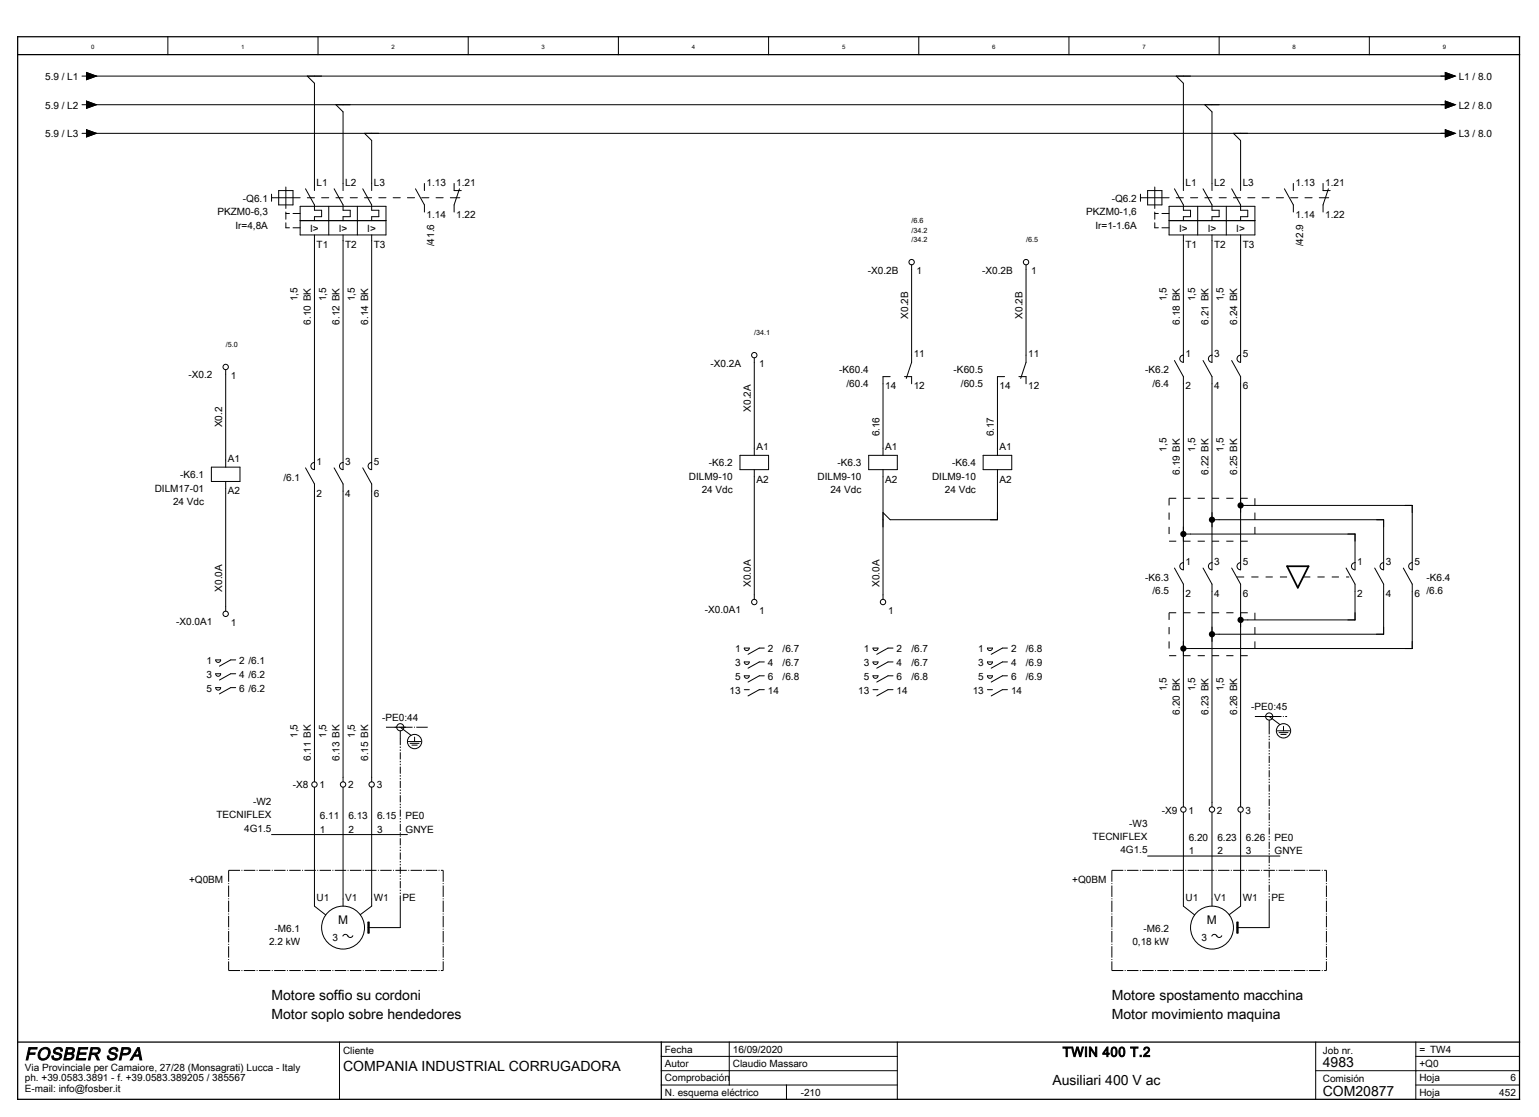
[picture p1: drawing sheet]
<svg xmlns="http://www.w3.org/2000/svg" width="430mm" height="312mm" viewBox="0 0 430 312" stroke-linecap="round" stroke-linejoin="round" font-family="sans-serif">
<g fill="none" stroke="#000" stroke-width=".28">
<path d="M46.9 10.3v5M88.9 10.3v5M130.9 10.3v5M172.9 10.3v5M214.9 10.3v5M256.9 10.3v5M298.9 10.3v5M340.9 10.3v5M382.9 10.3v5M22.9 29.3h1.3M22.9 21.3h1.3M22.9 37.3h1.3"/>
<path d="M24.2 28.3l2.7 1-2.7 1zM24.2 20.3l2.7 1-2.7 1zM24.2 36.3l2.7 1-2.7 1zM24.9 29.3h380M24.9 21.3h380M24.9 37.3h380M85.9 21.3l2 2v30M93.9 29.3l2 2v22M101.9 37.3l2 2v14M328.9 21.3l2 2v30M336.9 29.3l2 2v22M344.9 37.3l2 2v14"/>
<path d="M404.2 28.3l2.7 1-2.7 1zM404.2 20.3l2.7 1-2.7 1zM404.2 36.3l2.7 1-2.7 1zM75.9 55.3h8M75.9 54.3v2M77.9 53.3h4v4h-4zM79.9 52.3v6M79.9 59.3v2M79.9 59.7h1M81.9 59.7h2M83.9 57.7h24v8h-24zM85.4 52.8l2.5 4.5v1.5h2v1.8h-2v1.1"/>
<path d="M85.9 55.3h2M89.9 55.3h2M91.9 57.7v8M93.4 52.8l2.5 4.5v1.5h2v1.8h-2v1.1M93.9 55.3h2M97.9 55.3h2M99.9 57.7v8M101.4 52.8l2.5 4.5v1.5h2v1.8h-2v1.1M101.9 55.3h2M105.9 55.3h2M109.9 55.3h2M113.9 55.3h2"/>
<path d="M116.2 52.8l2.5 4.5v2M117.9 55.3h2M118.7 51.3v2M121.9 55.3h2M125.9 55.3h2.7M127 51.3v2h2M127 57.3v2M128.5 52.8l-1.5 4.5M318.9 55.3h8M318.9 54.3v2M320.9 53.3h4v4h-4zM322.9 59.7h1"/>
<path d="M322.9 52.3v6M322.9 59.3v2M324.9 59.7h2M326.9 57.7h24v8h-24zM328.4 52.8l2.5 4.5v1.5h2v1.8h-2v1.1M328.9 55.3h2M332.9 55.3h2M334.9 57.7v8M336.4 52.8l2.5 4.5v1.5h2v1.8h-2v1.1M336.9 55.3h2M340.9 55.3h2M342.9 57.7v8"/>
<path d="M344.4 52.8l2.5 4.5v1.5h2v1.8h-2v1.1M344.9 55.3h2M348.9 55.3h2M352.9 55.3h2M356.9 55.3h2M359.2 52.8l2.5 4.5v2M360.9 55.3h2M361.7 51.3v2M364.9 55.3h2M368.9 55.3h2.7M370 51.3v2h2M371.5 52.8l-1.5 4.5v2"/>
<path d="M79.9 62.3v1.4h1M81.9 63.7h2M83.9 61.7h24M87.9 65.7v65.6a1 1 0 0 1-1-1 1 1 0 0 1 1-1M95.9 65.7v65.6a1 1 0 0 1-1-1 1 1 0 0 1 1-1M103.9 65.7v65.6a1 1 0 0 1-1-1 1 1 0 0 1 1-1M254.9 74v27.3M286.9 74v27.3M322.9 62.3v1.4h1M324.9 63.7h2M326.9 61.7h24M330.9 65.7v35.6a1 1 0 0 1-1-1 1 1 0 0 1 1-1"/>
<path d="M338.9 65.7v35.6a1 1 0 0 1-1-1 1 1 0 0 1 1-1M346.9 65.7v35.6a1 1 0 0 1-1-1 1 1 0 0 1 1-1M63.1 103.3v27.3M210.9 100v27.3M248.9 105.3h-2v22M252.9 105.3h2v2M254.9 101.3l-1.5 4.5M280.9 105.3h-2v22M284.9 105.3h2v2M286.9 101.3l-1.5 4.5M328.4 100.8l2.5 4.5v54a1 1 0 0 1-1-1 1 1 0 0 1 1-1M336.4 100.8l2.5 4.5v54a1 1 0 0 1-1-1 1 1 0 0 1 1-1"/>
<path d="M344.4 100.8l2.5 4.5v54a1 1 0 0 1-1-1 1 1 0 0 1 1-1M59.1 130.6h8v4h-8zM63.1 134.6v36.2M85.4 130.8l2.5 4.5v83.2M93.4 130.8l2.5 4.5v83.2M101.4 130.8l2.5 4.5v83.2M206.9 127.3h8v4h-8zM210.9 131.3v36.2M242.9 127.3h8v4h-8zM246.9 131.3v36.2M274.9 127.3h8v4h-8zM278.9 131.3v14h-30l-2-2"/>
<path d="M328.4 158.8l2.5 4.5v62.2M330.9 149.3h48v10a1 1 0 0 1-1-1 1 1 0 0 1 1-1M336.4 158.8l2.5 4.5v62.2M338.9 145.3h48v14a1 1 0 0 1-1-1 1 1 0 0 1 1-1M344.4 158.8l2.5 4.5v62.2M346.9 141.3h48v18a1 1 0 0 1-1-1 1 1 0 0 1 1-1M376.4 158.8l2.5 4.5v10h-32M384.4 158.8l2.5 4.5M392.4 158.8l2.5 4.5v18h-64M386.9 165.3v12h-48M386.9 163.3v2M60.3 184.4h1.4a.7 .7 0 0 1-.7 .7 .7 .7 0 0 1-.7-.7z"/>
<path d="M60.3 188.3h1.4a.7 .7 0 0 1-.7 .7 .7 .7 0 0 1-.7-.7zM60.3 192.2h1.4a.7 .7 0 0 1-.7 .7 .7 .7 0 0 1-.7-.7zM65.9 184.4h-1.4l-3.1 1.8M65.9 188.3h-1.4l-3.1 1.8M65.9 192.2h-1.4l-3.1 1.7M208.1 181.1h1.4a.7 .7 0 0 1-.7 .7 .7 .7 0 0 1-.7-.7zM208.1 185h1.4a.7 .7 0 0 1-.7 .7 .7 .7 0 0 1-.7-.7zM208.1 188.9h1.4a.7 .7 0 0 1-.7 .7 .7 .7 0 0 1-.7-.7zM208.1 192.8h1.4M213.7 181.1h-1.4l-3.1 1.8M213.7 185h-1.4l-3.1 1.8M213.7 188.9h-1.4l-3.1 1.7"/>
<path d="M213.7 192.8h-1.4l-3.1 1.7M244.1 181.1h1.4a.7 .7 0 0 1-.7 .7 .7 .7 0 0 1-.7-.7zM244.1 185h1.4a.7 .7 0 0 1-.7 .7 .7 .7 0 0 1-.7-.7zM244.1 188.9h1.4a.7 .7 0 0 1-.7 .7 .7 .7 0 0 1-.7-.7zM244.1 192.8h1.4M249.7 181.1h-1.4l-3.1 1.8M249.7 185h-1.4l-3.1 1.8M249.7 188.9h-1.4l-3.1 1.7M249.7 192.8h-1.4l-3.1 1.7M276.1 181.1h1.4a.7 .7 0 0 1-.7 .7 .7 .7 0 0 1-.7-.7zM276.1 185h1.4a.7 .7 0 0 1-.7 .7 .7 .7 0 0 1-.7-.7zM276.1 188.9h1.4a.7 .7 0 0 1-.7 .7 .7 .7 0 0 1-.7-.7z"/>
<path d="M276.1 192.8h1.4M281.7 181.1h-1.4l-3.1 1.8M281.7 185h-1.4l-3.1 1.8M281.7 188.9h-1.4l-3.1 1.7M281.7 192.8h-1.4l-3.1 1.7M110.4 203.3h3M111.9 203.3l3 2.2M111.9 204.3v2M114.2 207.3h3.5M114.7 207.8h2.5M115.2 208.3h1.5M115.9 206v1.3"/>
<path d="M353.4 200.3h3M354.9 200.3l3 2.2M354.9 201.3v2M357.2 204.3h3.5M357.7 204.8h2.5M358.2 205.3h1.5M358.9 203v1.3M75.9 233.3h38M87.9 220v33.3l3.2 2.4M95.9 220v33.3M103.9 220v33.3l-3.2 2.4M320.9 239.3h37"/>
<path d="M330.9 227v26.3l3.2 2.4M338.9 227v26.3M346.9 227v26.3l-3.2 2.4M102.9 257.8h.3v3h-.3zM111.9 251.3v8h-9M345.9 257.8h.3v3h-.3zM354.9 251.3v8h-9M95.9 261.7l.4-.5a.75 .75 0 0 1 1 .5M97.3 261.5a.75 .75 0 0 0 .7 .5 .75 .75 0 0 0 .7-.5M338.9 261.7l.4-.5a.75 .75 0 0 1 1 .5M340.3 261.5a.75 .75 0 0 0 .7 .5 .75 .75 0 0 0 .7-.5M94.9 291.3v16"/>
<path d="M184.9 299.3h66M184.9 295.3h66M203.9 291.3v12M250.9 291.3v16M367.9 299.3h57M367.9 291.3v16M395.9 295.3h29M395.9 291.3v16M184.9 303.3h66M219.9 303.3v4M395.9 303.3h29"/>
<circle cx="254.9" cy="73.3" r=".75"/>
<circle cx="286.9" cy="73.3" r=".75"/>
<circle cx="210.9" cy="99.3" r=".75"/>
<circle cx="63.1" cy="102.6" r=".75"/>
<circle cx="63.1" cy="171.6" r=".75"/>
<circle cx="210.9" cy="168.3" r=".75"/>
<circle cx="246.9" cy="168.3" r=".75"/>
<circle cx="87.9" cy="219.3" r=".75"/>
<circle cx="95.9" cy="219.3" r=".75"/>
<circle cx="103.9" cy="219.3" r=".75"/>
<circle cx="111.9" cy="203.3" r="1"/>
<circle cx="115.9" cy="207.3" r="2"/>
<circle cx="354.9" cy="200.3" r="1"/>
<circle cx="358.9" cy="204.3" r="2"/>
<circle cx="330.9" cy="226.3" r=".75"/>
<circle cx="338.9" cy="226.3" r=".75"/>
<circle cx="346.9" cy="226.3" r=".75"/>
<circle cx="95.9" cy="259.3" r="6"/>
<circle cx="338.9" cy="259.3" r="6"/>
</g>
<path d="M4.9 15.3h420M4.9 10.3h420v297h-420zM4.9 291.3h420M184.9 291.3v16" fill="none" stroke="#000" stroke-width=".35"/>
<path d="M111.9 206.3v45M354.9 203.3v48" fill="none" stroke="#000" stroke-width=".28" stroke-dasharray="2 .4 .4 .4 .4 .4" stroke-linecap="butt"/>
<path d="M107.9 203.3h12M350.9 200.3h9M63.9 243.3h60M63.9 243.3v28M123.9 243.3v28M310.9 243.3h60M310.9 243.3v28M370.9 243.3v28M63.9 271.3h60M310.9 271.3h60" fill="none" stroke="#000" stroke-width=".28" stroke-dasharray="3.2 .4 .3 .4" stroke-linecap="butt"/>
<g fill="#000">
<circle cx="330.9" cy="149.3" r=".88"/>
<circle cx="338.9" cy="145.3" r=".88"/>
<circle cx="346.9" cy="141.3" r=".88"/>
<circle cx="338.9" cy="177.3" r=".88"/>
<circle cx="346.9" cy="173.3" r=".88"/>
<circle cx="330.9" cy="181.3" r=".88"/>
</g>
<path d="M359.9 158.3h6l-3 6z" fill="none" stroke="#000" stroke-width=".5"/>
<path d="M326.9 139.3h24M326.9 139.3v12M350.9 139.3v12M326.9 151.3h24M326.9 171.3h24M326.9 171.3v12M345.9 161.3h15.5M350.9 171.3v12M364.4 161.3h12.9M326.9 183.3h24" fill="none" stroke="#000" stroke-width=".28" stroke-dasharray="2 2" stroke-linecap="butt"/>
<path d="M24.2 28.3l2.7 1-2.7 1zM24.2 36.3l2.7 1-2.7 1zM24.2 20.3l2.7 1-2.7 1zM404.2 28.3l2.7 1-2.7 1zM404.2 36.3l2.7 1-2.7 1zM404.2 20.3l2.7 1-2.7 1zM102.9 257.8h.3v3h-.3zM345.9 257.8h.3v3h-.3z" fill="#000" stroke="#000" stroke-width=".28"/>
<text font-size="4.9" x="6.9" y="296.3">FOSBER SPA</text>
<g font-size="3.9">
<text x="75.9" y="279.5">Motore soffio su cordoni</text>
<text x="310.9" y="279.5">Motore spostamento macchina</text>
<text x="75.9" y="284.7">Motor soplo sobre hendedores</text>
<text x="310.9" y="284.7">Motor movimiento maquina</text>
<text x="95.9" y="299.5">COMPANIA INDUSTRIAL CORRUGADORA</text>
<text x="369.9" y="298.3">4983</text>
<text x="294.3" y="303.3">Ausiliari 400 V ac</text>
<text x="369.9" y="306.3">COM20877</text>
</g>
<text font-size="3.8" x="297.2" y="295.3">TWIN 400 T.2</text>
<g font-size="3.4">
<text x="94.5" y="258.4">M</text>
<text x="337.5" y="258.4">M</text>
</g>
<g font-size="2.8">
<text x="12.7" y="22.4">5.9 / L1</text>
<text x="407.9" y="22.4">L1 / 8.0</text>
<text x="12.7" y="30.4">5.9 / L2</text>
<text x="407.9" y="30.4">L2 / 8.0</text>
<text x="12.7" y="38.4">5.9 / L3</text>
<text x="407.9" y="38.4">L3 / 8.0</text>
<text x="88.5" y="51.9">L1</text>
<text x="96.5" y="51.9">L2</text>
<text x="104.5" y="51.9">L3</text>
<text x="119.3" y="51.9">1.13</text>
<text x="127.6" y="51.9">1.21</text>
<text x="331.5" y="51.9">L1</text>
<text x="339.5" y="51.9">L2</text>
<text x="347.5" y="51.9">L3</text>
<text x="362.3" y="51.9">1.13</text>
<text x="370.6" y="51.9">1.21</text>
<text x="67.9" y="56.4">-Q6.1</text>
<text x="310.9" y="56.4">-Q6.2</text>
<text x="60.8" y="60.1">PKZM0-6,3</text>
<text x="65.8" y="63.9">Ir=4,8A</text>
<text x="86.7" y="64.8">I&gt;</text>
<text x="94.7" y="64.8">I&gt;</text>
<text x="102.7" y="64.8">I&gt;</text>
<text x="119.3" y="60.9">1.14</text>
<text x="127.6" y="60.9">1.22</text>
<text x="303.8" y="60.1">PKZM0-1,6</text>
<text x="306.3" y="63.9">Ir=1-1.6A</text>
<text x="329.7" y="64.8">I&gt;</text>
<text x="337.7" y="64.8">I&gt;</text>
<text x="345.7" y="64.8">I&gt;</text>
<text x="362.3" y="60.9">1.14</text>
<text x="370.6" y="60.9">1.22</text>
<text x="88.5" y="69.3">T1</text>
<text x="96.5" y="69.3">T2</text>
<text x="104.5" y="69.3">T3</text>
<text x="121.5" y="68.8" transform="rotate(-90 121.5 68.8)">/41.6</text>
<text x="331.5" y="69.3">T1</text>
<text x="339.5" y="69.3">T2</text>
<text x="347.5" y="69.3">T3</text>
<text x="364.5" y="68.8" transform="rotate(-90 364.5 68.8)">/42.9</text>
<text x="242.7" y="76.5">-X0.2B</text>
<text x="256.3" y="76.7">1</text>
<text x="274.7" y="76.5">-X0.2B</text>
<text x="288.3" y="76.7">1</text>
<text x="83.2" y="84.3" transform="rotate(-90 83.2 84.3)">1,5</text>
<text x="91.2" y="84.3" transform="rotate(-90 91.2 84.3)">1,5</text>
<text x="99.2" y="84.3" transform="rotate(-90 99.2 84.3)">1,5</text>
<text x="253.9" y="89.1" transform="rotate(-90 253.9 89.1)">X0.2B</text>
<text x="285.9" y="89.1" transform="rotate(-90 285.9 89.1)">X0.2B</text>
<text x="326.2" y="84.3" transform="rotate(-90 326.2 84.3)">1,5</text>
<text x="334.2" y="84.3" transform="rotate(-90 334.2 84.3)">1,5</text>
<text x="342.2" y="84.3" transform="rotate(-90 342.2 84.3)">1,5</text>
<text x="86.9" y="90.7" transform="rotate(-90 86.9 90.7)">6.10 BK</text>
<text x="94.9" y="90.7" transform="rotate(-90 94.9 90.7)">6.12 BK</text>
<text x="102.9" y="90.7" transform="rotate(-90 102.9 90.7)">6.14 BK</text>
<text x="329.9" y="90.7" transform="rotate(-90 329.9 90.7)">6.18 BK</text>
<text x="337.9" y="90.7" transform="rotate(-90 337.9 90.7)">6.21 BK</text>
<text x="345.9" y="90.7" transform="rotate(-90 345.9 90.7)">6.24 BK</text>
<text x="255.5" y="99.9">11</text>
<text x="287.5" y="99.9">11</text>
<text x="331.5" y="99.9">1</text>
<text x="339.5" y="99.9">3</text>
<text x="347.5" y="99.9">5</text>
<text x="52.7" y="105.8">-X0.2</text>
<text x="64.5" y="106">1</text>
<text x="198.7" y="102.5">-X0.2A</text>
<text x="212.3" y="102.7">1</text>
<text x="234.7" y="104.4">-K60.4</text>
<text x="266.7" y="104.4">-K60.5</text>
<text x="320.3" y="104.4">-K6.2</text>
<text x="236.7" y="108.1">/60.4</text>
<text x="247.5" y="108.9">14</text>
<text x="255.5" y="108.9">12</text>
<text x="268.7" y="108.1">/60.5</text>
<text x="279.5" y="108.9">14</text>
<text x="287.5" y="108.9">12</text>
<text x="322.3" y="108.1">/6.4</text>
<text x="331.5" y="108.9">2</text>
<text x="339.5" y="108.9">4</text>
<text x="347.5" y="108.9">6</text>
<text x="62.1" y="119.5" transform="rotate(-90 62.1 119.5)">X0.2</text>
<text x="209.9" y="115.1" transform="rotate(-90 209.9 115.1)">X0.2A</text>
<text x="211.5" y="125.9">A1</text>
<text x="245.9" y="122" transform="rotate(-90 245.9 122)">6.16</text>
<text x="247.5" y="125.9">A1</text>
<text x="277.9" y="122" transform="rotate(-90 277.9 122)">6.17</text>
<text x="279.5" y="125.9">A1</text>
<text x="63.7" y="129.2">A1</text>
<text x="88.5" y="129.9">1</text>
<text x="96.5" y="129.9">3</text>
<text x="104.5" y="129.9">5</text>
<text x="198.3" y="130.4">-K6.2</text>
<text x="234.3" y="130.4">-K6.3</text>
<text x="266.3" y="130.4">-K6.4</text>
<text x="326.2" y="126.3" transform="rotate(-90 326.2 126.3)">1,5</text>
<text x="334.2" y="126.3" transform="rotate(-90 334.2 126.3)">1,5</text>
<text x="342.2" y="126.3" transform="rotate(-90 342.2 126.3)">1,5</text>
<text x="43.3" y="137.4">DILM17-01</text>
<text x="50.4" y="133.7">-K6.1</text>
<text x="79.3" y="134.4">/6.1</text>
<text x="192.7" y="134.1">DILM9-10</text>
<text x="196.2" y="137.9">24 Vdc</text>
<text x="211.5" y="134.9">A2</text>
<text x="228.7" y="134.1">DILM9-10</text>
<text x="232.2" y="137.9">24 Vdc</text>
<text x="247.5" y="134.9">A2</text>
<text x="260.7" y="134.1">DILM9-10</text>
<text x="264.2" y="137.9">24 Vdc</text>
<text x="279.5" y="134.9">A2</text>
<text x="329.9" y="132.7" transform="rotate(-90 329.9 132.7)">6.19 BK</text>
<text x="337.9" y="132.7" transform="rotate(-90 337.9 132.7)">6.22 BK</text>
<text x="345.9" y="132.7" transform="rotate(-90 345.9 132.7)">6.25 BK</text>
<text x="48.4" y="141.2">24 Vdc</text>
<text x="63.7" y="138.2">A2</text>
<text x="88.5" y="138.9">2</text>
<text x="96.5" y="138.9">4</text>
<text x="104.5" y="138.9">6</text>
<text x="331.5" y="157.9">1</text>
<text x="339.5" y="157.9">3</text>
<text x="347.5" y="157.9">5</text>
<text x="379.5" y="157.9">1</text>
<text x="387.5" y="157.9">3</text>
<text x="395.5" y="157.9">5</text>
<text x="62.1" y="165.4" transform="rotate(-90 62.1 165.4)">X0.0A</text>
<text x="209.9" y="164.1" transform="rotate(-90 209.9 164.1)">X0.0A</text>
<text x="245.9" y="164.1" transform="rotate(-90 245.9 164.1)">X0.0A</text>
<text x="320.3" y="162.4">-K6.3</text>
<text x="322.3" y="166.1">/6.5</text>
<text x="331.5" y="166.9">2</text>
<text x="339.5" y="166.9">4</text>
<text x="347.5" y="166.9">6</text>
<text x="379.5" y="166.9">2</text>
<text x="387.5" y="166.9">4</text>
<text x="395.5" y="166.9">6</text>
<text x="398.9" y="162.4">-K6.4</text>
<text x="398.9" y="166.1">/6.6</text>
<text x="197.1" y="171.5">-X0.0A1</text>
<text x="212.3" y="171.7">1</text>
<text x="248.3" y="171.7">1</text>
<text x="49.3" y="174.8">-X0.0A1</text>
<text x="64.5" y="175">1</text>
<text x="57.8" y="185.6">1</text>
<text x="66.9" y="185.6">2 /6.1</text>
<text x="205.6" y="182.3">1</text>
<text x="214.7" y="182.3">2</text>
<text x="218.9" y="182.3">/6.7</text>
<text x="241.6" y="182.3">1</text>
<text x="250.7" y="182.3">2</text>
<text x="254.9" y="182.3">/6.7</text>
<text x="273.6" y="182.3">1</text>
<text x="282.7" y="182.3">2</text>
<text x="286.9" y="182.3">/6.8</text>
<text x="57.8" y="189.4">3</text>
<text x="66.9" y="189.4">4 /6.2</text>
<text x="205.6" y="186.1">3</text>
<text x="205.6" y="190">5</text>
<text x="214.7" y="186.1">4</text>
<text x="214.7" y="190">6</text>
<text x="218.9" y="186.1">/6.7</text>
<text x="218.9" y="190">/6.8</text>
<text x="241.6" y="186.1">3</text>
<text x="241.6" y="190">5</text>
<text x="250.7" y="186.1">4</text>
<text x="250.7" y="190">6</text>
<text x="254.9" y="186.1">/6.7</text>
<text x="254.9" y="190">/6.8</text>
<text x="273.6" y="186.1">3</text>
<text x="273.6" y="190">5</text>
<text x="282.7" y="186.1">4</text>
<text x="282.7" y="190">6</text>
<text x="286.9" y="186.1">/6.9</text>
<text x="286.9" y="190">/6.9</text>
<text x="57.8" y="193.3">5</text>
<text x="66.9" y="193.3">6 /6.2</text>
<text x="204" y="193.9">13</text>
<text x="214.7" y="193.9">14</text>
<text x="240" y="193.9">13</text>
<text x="250.7" y="193.9">14</text>
<text x="272" y="193.9">13</text>
<text x="282.7" y="193.9">14</text>
<text x="326.2" y="193.3" transform="rotate(-90 326.2 193.3)">1,5</text>
<text x="334.2" y="193.3" transform="rotate(-90 334.2 193.3)">1,5</text>
<text x="342.2" y="193.3" transform="rotate(-90 342.2 193.3)">1,5</text>
<text x="106.9" y="201.5">-PE0:44</text>
<text x="329.9" y="199.7" transform="rotate(-90 329.9 199.7)">6.20 BK</text>
<text x="337.9" y="199.7" transform="rotate(-90 337.9 199.7)">6.23 BK</text>
<text x="345.9" y="199.7" transform="rotate(-90 345.9 199.7)">6.26 BK</text>
<text x="349.9" y="198.5">-PE0:45</text>
<text x="83.2" y="206.3" transform="rotate(-90 83.2 206.3)">1,5</text>
<text x="91.2" y="206.3" transform="rotate(-90 91.2 206.3)">1,5</text>
<text x="99.2" y="206.3" transform="rotate(-90 99.2 206.3)">1,5</text>
<text x="86.9" y="212.7" transform="rotate(-90 86.9 212.7)">6.11 BK</text>
<text x="94.9" y="212.7" transform="rotate(-90 94.9 212.7)">6.13 BK</text>
<text x="102.9" y="212.7" transform="rotate(-90 102.9 212.7)">6.15 BK</text>
<text x="81.9" y="220.4">-X8</text>
<text x="89.3" y="220.4">1</text>
<text x="97.3" y="220.4">2</text>
<text x="105.3" y="220.4">3</text>
<text x="70.8" y="225">-W2</text>
<text x="324.9" y="227.4">-X9</text>
<text x="332.3" y="227.4">1</text>
<text x="340.3" y="227.4">2</text>
<text x="348.3" y="227.4">3</text>
<text x="60.5" y="228.8">TECNIFLEX</text>
<text x="68.3" y="232.5">4G1.5</text>
<text x="89.4" y="232.8">1</text>
<text x="89.4" y="229">6.11</text>
<text x="97.4" y="232.8">2</text>
<text x="97.4" y="229">6.13</text>
<text x="105.4" y="232.8">3</text>
<text x="105.4" y="229">6.15</text>
<text x="113.4" y="232.8">GNYE</text>
<text x="113.4" y="229">PE0</text>
<text x="315.8" y="231">-W3</text>
<text x="305.5" y="234.8">TECNIFLEX</text>
<text x="313.3" y="238.5">4G1.5</text>
<text x="332.4" y="238.8">1</text>
<text x="332.4" y="235">6.20</text>
<text x="340.4" y="238.8">2</text>
<text x="340.4" y="235">6.23</text>
<text x="348.4" y="238.8">3</text>
<text x="348.4" y="235">6.26</text>
<text x="356.4" y="238.8">GNYE</text>
<text x="356.4" y="235">PE0</text>
<text x="52.9" y="246.8">+Q0BM</text>
<text x="88.5" y="251.9">U1</text>
<text x="96.5" y="251.9">V1</text>
<text x="104.5" y="251.9">W1</text>
<text x="112.5" y="251.9">PE</text>
<text x="299.9" y="246.8">+Q0BM</text>
<text x="331.5" y="251.9">U1</text>
<text x="339.5" y="251.9">V1</text>
<text x="347.5" y="251.9">W1</text>
<text x="355.5" y="251.9">PE</text>
<text x="76.8" y="260.4">-M6.1</text>
<text x="93" y="262.9">3</text>
<text x="319.8" y="260.4">-M6.2</text>
<text x="336" y="262.9">3</text>
<text x="75.2" y="264.1">2.2 kW</text>
<text x="316.7" y="264.1">0,18 kW</text>
<text x="6.9" y="299.3">Via Provinciale per Camaiore, 27/28 (Monsagrati) Lucca - Italy</text>
<text x="95.9" y="294.5">Cliente</text>
<text x="185.9" y="294.3">Fecha</text>
<text x="185.9" y="298.3">Autor</text>
<text x="204.9" y="294.3">16/09/2020</text>
<text x="204.9" y="298.3">Claudio Massaro</text>
<text x="369.9" y="294.5">Job nr.</text>
<text x="396.9" y="298.3">+Q0</text>
<text x="396.9" y="294.3">= TW4</text>
<text x="6.9" y="302.3">ph. +39.0583.3891 - f. +39.0583.389205 / 385567</text>
<text x="6.9" y="305.3">E-mail: info@fosber.it</text>
<text x="185.9" y="302.3">Comprobación</text>
<text x="369.9" y="302.5">Comisión</text>
<text x="396.9" y="302.3">Hoja</text>
<text x="422.4" y="302.3">6</text>
<text x="185.9" y="306.3">N. esquema eléctrico</text>
<text x="223.9" y="306.3">-210</text>
<text x="396.9" y="306.3">Hoja</text>
<text x="419.3" y="306.3">452</text>
</g>
<g font-size="2">
<text x="254.9" y="62.3">/6.6</text>
<text x="254.9" y="65">/34.2</text>
<text x="254.9" y="67.7">/34.2</text>
<text x="286.9" y="67.7">/6.5</text>
<text x="210.9" y="93.7">/34.1</text>
<text x="63.1" y="97">/5.0</text>
</g>
<g font-size="1.7">
<text x="25.5" y="13.8">0</text>
<text x="67.5" y="13.8">1</text>
<text x="109.5" y="13.8">2</text>
<text x="151.5" y="13.8">3</text>
<text x="193.5" y="13.8">4</text>
<text x="235.5" y="13.8">5</text>
<text x="277.5" y="13.8">6</text>
<text x="319.5" y="13.8">7</text>
<text x="361.5" y="13.8">8</text>
<text x="403.5" y="13.8">9</text>
</g>
</svg>
